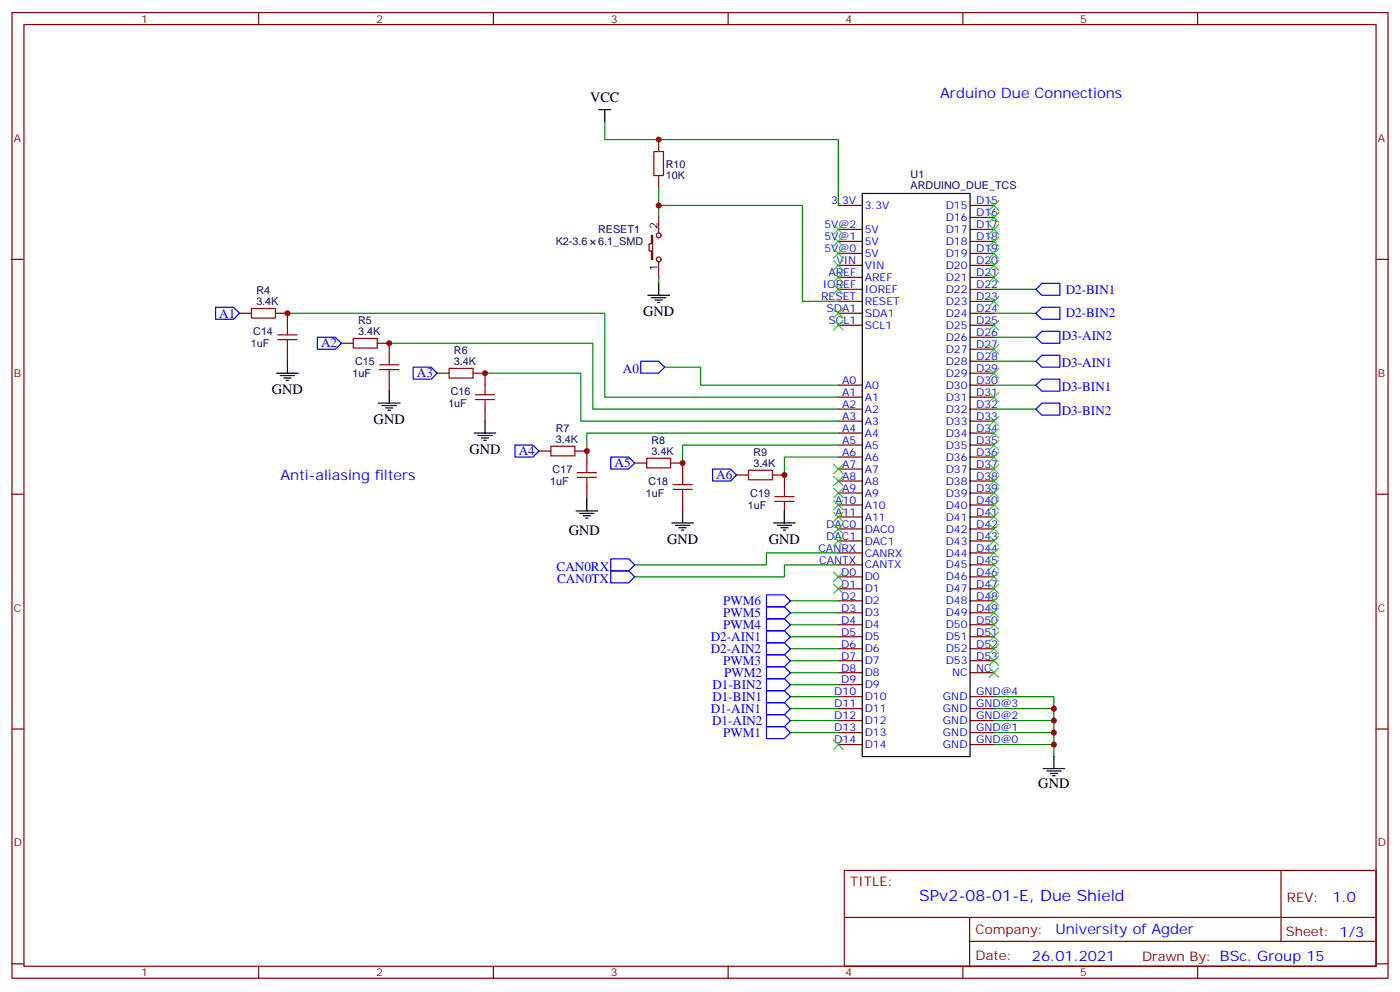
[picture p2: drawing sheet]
<svg xmlns="http://www.w3.org/2000/svg" width="412mm" height="292mm" viewBox="0 0 412 292" stroke-linecap="round" stroke-linejoin="round" font-family="sans-serif">
<g fill="none" stroke="#870000" stroke-width=".35">
<path d="M3.5 3.7h405.4v284.3h-405.4zM7.1 7.2h398.2v277.3h-398.2zM76.2 3.7v3.5M145.3 3.7v3.5M214.5 3.7v3.5M283.6 3.7v3.5M352.8 3.7v3.5M194 41.1v3.5M194 51.7v3.5M3.5 76.4h3.6M191.9 69.3h.4v7.1h-.4v-2.5h-.7v-2.1h.7zM194 64v4.6"/>
<path d="M194 77.1v4.6M246.9 78.1h7.1M246.9 74.6h7.1M246.9 71.1h7.1M246.9 67.6h7.1M246.9 60.5h7.1M285.8 78.1h7M285.8 74.6h7M285.8 71.1h7M285.8 67.6h7M285.8 60.5h7M285.8 64h7"/>
<path d="M405.3 76.4h3.6M70.6 92.3h3.5M81.1 92.3h3.6v3.5M246.9 92.3h7.1M246.9 81.7h7.1M246.9 85.2h7.1M246.9 88.7h7.1M246.9 95.8h7.1M285.8 92.3h7M285.8 81.7h7M285.8 85.2h7M285.8 88.7h7"/>
<path d="M285.8 95.8h7M285.8 99.3h7M84.7 102.8v3.6M100.5 101.1h3.6M111.1 101.1h3.6v3.5M114.7 111.7v3.5M128.8 109.9h3.5M139.3 109.9h3.6v3.5M246.9 113.4h7.1M246.9 116.9h7.1M285.8 109.9h7M285.8 113.4h7"/>
<path d="M285.8 116.9h7M285.8 102.8h7M285.8 106.4h7M142.9 120.5v3.5M158.7 132.8h3.6M169.3 132.8h3.6v3.5M187 136.3h3.5M197.6 136.3h3.5v3.6M217 139.9h3.5M227.5 139.9h3.6v3.5M246.9 120.5h7.1M246.9 124h7.1"/>
<path d="M246.9 127.5h7.1M246.9 131.1h7.1M246.9 134.6h7.1M246.9 138.1h7.1M285.8 120.5h7M285.8 124h7M285.8 127.5h7M285.8 131.1h7M285.8 134.6h7M285.8 138.1h7M3.5 145.5h3.6M172.9 143.4v3.5"/>
<path d="M201.1 146.9v3.6M231.1 150.5v3.5M246.9 141.6h7.1M246.9 145.2h7.1M246.9 148.7h7.1M246.9 152.2h7.1M246.9 155.8h7.1M246.9 159.3h7.1M285.8 141.6h7M285.8 145.2h7M285.8 148.7h7M285.8 152.2h7"/>
<path d="M285.8 155.8h7M285.8 159.3h7M405.3 145.5h3.6M246.9 162.8h7.1M246.9 166.3h7.1M246.9 169.9h7.1M246.9 173.4h7.1M246.9 176.9h7.1M285.8 162.8h7M285.8 166.3h7M285.8 169.9h7M285.8 173.4h7"/>
<path d="M285.8 176.9h7M246.9 180.4h7.1M246.9 184h7.1M246.9 187.5h7.1M246.9 191h7.1M246.9 194.6h7.1M246.9 198.1h7.1M285.8 180.4h7M285.8 184h7M285.8 187.5h7M285.8 191h7M285.8 194.6h7"/>
<path d="M285.8 198.1h7M3.5 214.7h3.6M246.9 201.6h7.1M246.9 205.1h7.1M246.9 208.7h7.1M246.9 212.2h7.1M246.9 215.7h7.1M246.9 219.3h7.1M285.8 205.1h7M285.8 208.7h7M285.8 212.2h7M285.8 215.7h7"/>
<path d="M285.8 219.3h7M405.3 214.7h3.6M248.7 256.3h156.6v28.2h-156.6zM377.3 256.3v20.9M248.7 270.1h156.5M285.6 277.2h119.6M285.6 270.1v14.2M3.5 283.8h3.6M76.2 284.5v3.5M145.3 284.5v3.5M214.5 284.5v3.5M283.6 284.5v3.5"/>
<path d="M352.8 284.5v3.5M405.3 283.8h3.6"/>
<circle cx="194" cy="69.3" r=".71"/>
<circle cx="194" cy="76.4" r=".71"/>
</g>
<g fill="none" stroke="#a10000" stroke-width=".35">
<path d="M192.6 44.6h2.8v7.1h-2.8zM74.1 90.8h7v2.9h-7zM81.8 98.6h5.7M84.7 95.8v2.8M104.1 99.7h7v2.8h-7zM81.8 100h5.7M84.7 100v2.8M111.8 108.8h5.7M111.8 107.4h5.7M114.7 104.6v2.8M114.7 108.8v2.9M132.3 108.5h7v2.8h-7z"/>
<path d="M140.1 117.7h5.6M140.1 116.2h5.6M142.9 113.4v2.8M142.9 117.7v2.8M162.3 131.4h7v2.8h-7zM170 139.2h5.7M172.9 136.3v2.9M190.5 134.9h7.1v2.9h-7.1zM201.1 139.9v2.8M220.5 138.5h7v2.8h-7zM170 140.6h5.7M172.9 140.6v2.8"/>
<path d="M198.3 144.1h5.6M198.3 142.7h5.6M201.1 144.1v2.8M228.2 147.6h5.7M228.2 146.2h5.7M231.1 143.4v2.8M231.1 147.6v2.9"/>
</g>
<g fill="none" stroke="#000" stroke-width=".35">
<path d="M176.4 32.3h3.5M178.2 32.3v3.5M254 57h31.8v165.8h-31.8zM190.9 87h6.3M191.9 87.7h4.2M193 88.4h2.1M193.7 89.1h.7M194 83.4v3.6M81.5 109.9h6.3M82.5 110.6h4.3M83.6 111.3h2.1M84.3 112h.7"/>
<path d="M84.7 106.4v3.5M111.5 118.7h6.3M112.5 119.4h4.3M114.7 115.2v3.5M113.6 120.1h2.1M114.3 120.8h.7M139.7 127.5h6.3M140.8 128.2h4.2M141.8 128.9h2.1M142.5 129.6h.7M142.9 124v3.5M169.7 150.5h6.3"/>
<path d="M170.7 151.2h4.3M171.8 151.9h2.1M172.5 152.6h.7M172.9 146.9v3.6M197.9 154h6.4M199 154.7h4.2M200 155.4h2.1M200.7 156.1h.7M201.1 150.5v3.5M227.9 154h6.3M229 154.7h4.2M230 155.4h2.1"/>
<path d="M230.7 156.1h.7M231.1 150.5v3.5M307.3 226.3h6.3M308.3 227h4.3M309.4 227.7h2.1M310.1 228.4h.7M310.4 222.8v3.5"/>
</g>
<g fill="none" stroke="#008700" stroke-width=".35">
<path d="M178.2 35.8v5.3h68.7v19.4M194 55.2v8.8M194 60.5h42.4v28.2h10.5M84.7 92.3h93.5v24.6h68.7M194 81.7v1.7M292.8 99.3h12.4M292.8 92.3h12.4M292.8 85.2h12.4M114.7 101.1h59.9v19.4h72.3M142.9 109.9h28.2v14.1h75.8M195.8 108.1h10.6v5.3h40.5M292.8 113.4h12.4"/>
<path d="M292.8 106.4h12.4M246.9 134.6h-15.8v5.3M246.9 131.1h-45.8v5.2M246.9 127.5h-74v5.3M292.8 120.5h12.4M231.1 150.5v3.5M232.8 176.9h14.1M246.9 166.3h-15.8v3.6h-44.1M246.9 162.8h-21.1v3.5h-38.8M232.8 194.6h14.1M232.8 191h14.1M232.8 187.5h14.1"/>
<path d="M232.8 184h14.1M232.8 180.4h14.1M232.8 198.1h14.1M232.8 208.7h14.1M232.8 215.7h14.1M232.8 212.2h14.1M232.8 205.1h14.1M232.8 201.6h14.1M292.8 205.1h17.6v14.2M292.8 219.3h17.6v3.5M292.8 208.7h17.6M292.8 215.7h17.6"/>
<path d="M292.8 212.2h17.6"/>
</g>
<g fill="none" stroke="#00f" stroke-width=".35">
<path d="M63.5 90.5h5.3l1.8 1.8-1.8 1.7h-5.3zM93.5 99.3h5.3l1.7 1.8-1.7 1.7h-5.3zM306.9 97.5h5.3v3.6h-5.3l-1.7-1.8zM306.9 90.5h5.3v3.5h-5.3l-1.7-1.7zM306.9 83.4h5.3v3.6h-5.3l-1.7-1.8zM121.7 108.1h5.3l1.8 1.8-1.8 1.8h-5.3zM188.7 106.4h5.3l1.8 1.7-1.8 1.8h-5.3zM306.9 118.7h5.3v3.5h-5.3l-1.7-1.7zM306.9 111.7h5.3v3.5h-5.3l-1.7-1.8zM306.9 104.6h5.3v3.5h-5.3l-1.7-1.7zM151.7 131.1h5.3l1.7 1.7-1.7 1.8h-5.3zM179.9 134.6h5.3l1.8 1.7-1.8 1.8h-5.3z"/>
<path d="M209.9 138.1h5.3l1.8 1.8-1.8 1.7h-5.3zM179.9 168.1h5.3l1.8 1.8-1.8 1.7h-5.3zM179.9 164.6h5.3l1.8 1.7-1.8 1.8h-5.3zM225.8 175.2h5.3l1.7 1.7-1.7 1.8h-5.3zM225.8 178.7h5.3l1.7 1.7-1.7 1.8h-5.3zM225.8 182.2h5.3l1.7 1.8-1.7 1.7h-5.3zM225.8 185.7h5.3l1.7 1.8-1.7 1.8h-5.3zM225.8 189.3h5.3l1.7 1.7-1.7 1.8h-5.3zM225.8 192.8h5.3l1.7 1.8-1.7 1.7h-5.3zM225.8 199.8h5.3l1.7 1.8-1.7 1.8h-5.3zM225.8 196.3h5.3l1.7 1.8-1.7 1.7h-5.3zM225.8 206.9h5.3l1.7 1.8-1.7 1.7h-5.3z"/>
<path d="M225.8 210.4h5.3l1.7 1.8-1.7 1.8h-5.3zM225.8 203.4h5.3l1.7 1.7-1.7 1.8h-5.3zM225.8 214h5.3l1.7 1.7-1.7 1.8h-5.3z"/>
</g>
<g fill="none" stroke="#3c3" stroke-width=".35">
<path d="M291.4 59.1l2.8 2.8M294.2 59.1l-2.8 2.8M245.5 66.1l2.9 2.9M245.5 76.7l2.9 2.9M245.5 73.2l2.9 2.8M245.5 69.7l2.9 2.8M248.4 66.1l-2.9 2.9M248.4 76.7l-2.9 2.9M248.4 73.2l-2.9 2.8M248.4 69.7l-2.9 2.8M291.4 76.7l2.8 2.9M291.4 73.2l2.8 2.8"/>
<path d="M291.4 69.7l2.8 2.8M291.4 66.1l2.8 2.9M291.4 62.6l2.8 2.8M294.2 76.7l-2.8 2.9M294.2 73.2l-2.8 2.8M294.2 69.7l-2.8 2.8M294.2 66.1l-2.8 2.9M294.2 62.6l-2.8 2.8M245.5 80.3l2.9 2.8M245.5 94.4l2.9 2.8M245.5 90.8l2.9 2.9M245.5 83.8l2.9 2.8"/>
<path d="M248.4 80.3l-2.9 2.8M248.4 94.4l-2.9 2.8M248.4 90.8l-2.9 2.9M248.4 83.8l-2.9 2.8M291.4 94.4l2.8 2.8M291.4 87.3l2.8 2.8M291.4 80.3l2.8 2.8M294.2 94.4l-2.8 2.8M294.2 87.3l-2.8 2.8M294.2 80.3l-2.8 2.8M291.4 115.5l2.8 2.9M291.4 108.5l2.8 2.8"/>
<path d="M291.4 101.4l2.8 2.8M294.2 115.5l-2.8 2.9M294.2 108.5l-2.8 2.8M294.2 101.4l-2.8 2.8M245.5 136.7l2.9 2.8M248.4 136.7l-2.9 2.8M291.4 133.2l2.8 2.8M291.4 126.1l2.8 2.8M291.4 122.6l2.8 2.8M291.4 136.7l2.8 2.8M291.4 129.6l2.8 2.9M294.2 133.2l-2.8 2.8"/>
<path d="M294.2 126.1l-2.8 2.8M294.2 122.6l-2.8 2.8M294.2 136.7l-2.8 2.8M294.2 129.6l-2.8 2.9M245.5 157.9l2.9 2.8M245.5 154.3l2.9 2.9M245.5 150.8l2.9 2.8M245.5 147.3l2.9 2.8M245.5 143.8l2.9 2.8M245.5 140.2l2.9 2.9M248.4 154.3l-2.9 2.9M248.4 147.3l-2.9 2.8"/>
<path d="M248.4 157.9l-2.9 2.8M248.4 150.8l-2.9 2.8M248.4 143.8l-2.9 2.8M248.4 140.2l-2.9 2.9M291.4 154.3l2.8 2.9M291.4 147.3l2.8 2.8M291.4 140.2l2.8 2.9M291.4 157.9l2.8 2.8M291.4 150.8l2.8 2.8M291.4 143.8l2.8 2.8M294.2 154.3l-2.8 2.9M294.2 147.3l-2.8 2.8"/>
<path d="M294.2 140.2l-2.8 2.9M294.2 157.9l-2.8 2.8M294.2 150.8l-2.8 2.8M294.2 143.8l-2.8 2.8M245.5 168.5l2.9 2.8M245.5 172l2.9 2.8M248.4 172l-2.9 2.8M248.4 168.5l-2.9 2.8M291.4 168.5l2.8 2.8M291.4 161.4l2.8 2.8M291.4 179l2.8 2.9M291.4 175.5l2.8 2.8"/>
<path d="M291.4 172l2.8 2.8M291.4 164.9l2.8 2.8M294.2 168.5l-2.8 2.8M294.2 161.4l-2.8 2.8M294.2 179l-2.8 2.9M294.2 175.5l-2.8 2.8M294.2 172l-2.8 2.8M294.2 164.9l-2.8 2.8M291.4 196.7l2.8 2.8M291.4 193.1l2.8 2.9M291.4 189.6l2.8 2.8M291.4 186.1l2.8 2.8"/>
<path d="M291.4 182.6l2.8 2.8M294.2 196.7l-2.8 2.8M294.2 193.1l-2.8 2.9M294.2 189.6l-2.8 2.8M294.2 186.1l-2.8 2.8M294.2 182.6l-2.8 2.8M245.5 217.8l2.9 2.9M248.4 217.8l-2.9 2.9"/>
</g>
<g fill="#c00">
<circle cx="231.1" cy="139.9" r=".88"/>
<circle cx="201.1" cy="136.3" r=".88"/>
<circle cx="172.9" cy="132.8" r=".88"/>
<circle cx="142.9" cy="109.9" r=".88"/>
<circle cx="114.7" cy="101.1" r=".88"/>
<circle cx="84.7" cy="92.3" r=".88"/>
<circle cx="310.4" cy="215.7" r=".88"/>
<circle cx="310.4" cy="212.2" r=".88"/>
<circle cx="310.4" cy="208.7" r=".88"/>
<circle cx="310.4" cy="219.3" r=".88"/>
<circle cx="194" cy="60.5" r=".88"/>
<circle cx="194" cy="41.1" r=".88"/>
</g>
<text font-size="4.6" fill="#00f" x="270.8" y="265.3">SPv2-08-01-E, Due Shield</text>
<g font-size="4.2" fill="#00f">
<text x="276.9" y="28.8">Arduino Due Connections</text>
<text x="82.6" y="141.3">Anti-aliasing filters</text>
<text x="392.5" y="265.6">1.0</text>
<text x="310.9" y="275.1">University of Agder</text>
<text x="304" y="282.9">26.01.2021</text>
</g>
<g font-size="4.2">
<text x="173.8" y="30.2">VCC</text>
<text x="189.4" y="93">GND</text>
<text x="80.1" y="116.1">GND</text>
<text x="110.1" y="124.9">GND</text>
<text x="138.3" y="133.7">GND</text>
<text x="167.6" y="157.5">GND</text>
<text x="196.5" y="160.2">GND</text>
<text x="226.5" y="160.2">GND</text>
<text x="305.9" y="232">GND</text>
</g>
<g font-size="3.9" fill="#00f">
<text x="313.9" y="86.4">D2-BIN1</text>
<text x="64.6" y="93.5">A1</text>
<text x="313.9" y="93.5">D2-BIN2</text>
<text x="312.7" y="100">D3-AIN2</text>
<text x="94.6" y="102.3">A2</text>
<text x="122.8" y="111.1">A3</text>
<text x="183.5" y="109.9">A0</text>
<text x="312.7" y="108.1">D3-AIN1</text>
<text x="312.7" y="115.2">D3-BIN1</text>
<text x="312.7" y="122.2">D3-BIN2</text>
<text x="152.8" y="134.1">A4</text>
<text x="181" y="137.6">A5</text>
<text x="211" y="141.1">A6</text>
<text x="163.9" y="168.1">CAN0RX</text>
<text x="164.1" y="171.6">CAN0TX</text>
<text x="213" y="178.2">PWM6</text>
<text x="213" y="181.7">PWM5</text>
<text x="213" y="185.2">PWM4</text>
<text x="209.3" y="188.7">D2-AIN1</text>
<text x="209.3" y="192.3">D2-AIN2</text>
<text x="213" y="195.8">PWM3</text>
<text x="209.9" y="202.9">D1-BIN2</text>
<text x="213.3" y="199.3">PWM2</text>
<text x="209.3" y="209.9">D1-AIN1</text>
<text x="209.9" y="206.4">D1-BIN1</text>
<text x="209.7" y="213.4">D1-AIN2</text>
<text x="213" y="217">PWM1</text>
</g>
<g font-size="3.9" fill="#800">
<text x="250.5" y="260.9">TITLE:</text>
<text x="379.1" y="265.6">REV:</text>
<text x="287.4" y="275.1">Company:</text>
<text x="378.7" y="275.7">Sheet: 1/3</text>
<text x="287.4" y="282.8">Date:</text>
<text x="336.4" y="282.8">Drawn By: BSc. Group 15</text>
</g>
<g font-size="3.2" fill="#800">
<text x="41.6" y="6.7">1</text>
<text x="110.8" y="6.7">2</text>
<text x="179.9" y="6.7">3</text>
<text x="249.1" y="6.7">4</text>
<text x="318.2" y="6.7">5</text>
<text x="4.1" y="41.8">A</text>
<text x="405.9" y="41.8">A</text>
<text x="4.1" y="110.9">B</text>
<text x="405.9" y="110.9">B</text>
<text x="4.1" y="180.1">C</text>
<text x="405.9" y="180.1">C</text>
<text x="4.1" y="249.2">D</text>
<text x="405.9" y="249.2">D</text>
<text x="41.6" y="287.5">1</text>
<text x="110.8" y="287.5">2</text>
<text x="179.9" y="287.5">3</text>
<text x="249.1" y="287.5">4</text>
<text x="318.2" y="287.5">5</text>
</g>
<g font-size="3.2" fill="#000080">
<text x="196.1" y="52.6">10K</text>
<text x="196.1" y="49.4">R10</text>
<text x="268.2" y="52.5">U1</text>
<text x="268.2" y="55.8">ARDUINO_DUE_TCS</text>
<text x="176.2" y="68.7">RESET1</text>
<text x="163.7" y="72.2">K2-3.6</text>
<text x="176.2" y="72.2">6.1_SMD</text>
<text x="75.5" y="89.8">3.4K</text>
<text x="75.5" y="86.6">R4</text>
<text x="105.5" y="95.4">R5</text>
<text x="74.6" y="98.7">C14</text>
<text x="105.5" y="98.6">3.4K</text>
<text x="73.9" y="102.2">1uF</text>
<text x="104.6" y="107.5">C15</text>
<text x="133.7" y="107.4">3.4K</text>
<text x="133.7" y="104.2">R6</text>
<text x="103.8" y="111.1">1uF</text>
<text x="132.1" y="119.9">1uF</text>
<text x="132.8" y="116.3">C16</text>
<text x="163.7" y="130.4">3.4K</text>
<text x="163.7" y="127.2">R7</text>
<text x="191.9" y="130.7">R8</text>
<text x="191.9" y="133.9">3.4K</text>
<text x="221.9" y="137.4">3.4K</text>
<text x="221.9" y="134.2">R9</text>
<text x="162.1" y="142.8">1uF</text>
<text x="162.8" y="139.3">C17</text>
<text x="191" y="142.8">C18</text>
<text x="190.3" y="146.3">1uF</text>
<text x="220.3" y="149.9">1uF</text>
<text x="221" y="146.3">C19</text>
</g>
<g font-size="3.2" fill="#00f">
<text x="244.9" y="60.1">3.3V</text>
<text x="254.7" y="61.6">3.3V</text>
<text x="278.6" y="61.6">D15</text>
<text x="278.6" y="65.1">D16</text>
<text x="287.5" y="60.1">D15</text>
<text x="287.5" y="63.7">D16</text>
<text x="242.9" y="70.7">5V@1</text>
<text x="242.9" y="67.2">5V@2</text>
<text x="254.7" y="68.6">5V</text>
<text x="278.6" y="68.6">D17</text>
<text x="287.5" y="67.2">D17</text>
<text x="287.5" y="70.7">D18</text>
<text x="242.9" y="74.3">5V@0</text>
<text x="246.4" y="77.8">VIN</text>
<text x="254.7" y="75.7">5V</text>
<text x="254.7" y="72.1">5V</text>
<text x="278.6" y="72.1">D18</text>
<text x="278.6" y="75.7">D19</text>
<text x="287.5" y="74.3">D19</text>
<text x="287.5" y="77.8">D20</text>
<text x="244" y="81.3">AREF</text>
<text x="254.7" y="79.2">VIN</text>
<text x="254.7" y="82.7">AREF</text>
<text x="278.6" y="79.2">D20</text>
<text x="278.6" y="82.7">D21</text>
<text x="287.5" y="81.3">D21</text>
<text x="241.9" y="88.4">RESET</text>
<text x="242.4" y="84.8">IOREF</text>
<text x="254.7" y="86.3">IOREF</text>
<text x="254.7" y="89.8">RESET</text>
<text x="278.6" y="86.3">D22</text>
<text x="278.6" y="89.8">D23</text>
<text x="287.5" y="84.8">D22</text>
<text x="287.5" y="88.4">D23</text>
<text x="243.4" y="91.9">SDA1</text>
<text x="244.1" y="95.4">SCL1</text>
<text x="254.7" y="93.3">SDA1</text>
<text x="278.6" y="93.3">D24</text>
<text x="287.5" y="91.9">D24</text>
<text x="287.5" y="95.4">D25</text>
<text x="254.7" y="96.8">SCL1</text>
<text x="278.6" y="96.8">D25</text>
<text x="278.6" y="100.4">D26</text>
<text x="287.5" y="99">D26</text>
<text x="278.6" y="103.9">D27</text>
<text x="278.6" y="107.4">D28</text>
<text x="287.5" y="102.5">D27</text>
<text x="287.5" y="106">D28</text>
<text x="248.1" y="113.1">A0</text>
<text x="278.6" y="110.9">D29</text>
<text x="287.5" y="109.5">D29</text>
<text x="287.5" y="113.1">D30</text>
<text x="248.1" y="116.6">A1</text>
<text x="254.7" y="114.5">A0</text>
<text x="254.7" y="118">A1</text>
<text x="278.6" y="114.5">D30</text>
<text x="278.6" y="118">D31</text>
<text x="287.5" y="116.6">D31</text>
<text x="248.1" y="120.1">A2</text>
<text x="248.1" y="123.6">A3</text>
<text x="254.7" y="121.5">A2</text>
<text x="254.7" y="125.1">A3</text>
<text x="278.6" y="121.5">D32</text>
<text x="278.6" y="125.1">D33</text>
<text x="287.5" y="120.1">D32</text>
<text x="287.5" y="123.6">D33</text>
<text x="248.1" y="127.2">A4</text>
<text x="248.1" y="130.7">A5</text>
<text x="254.7" y="128.6">A4</text>
<text x="278.6" y="128.6">D34</text>
<text x="287.5" y="127.2">D34</text>
<text x="287.5" y="130.7">D35</text>
<text x="248.1" y="134.2">A6</text>
<text x="248.1" y="137.8">A7</text>
<text x="254.7" y="132.1">A5</text>
<text x="254.7" y="135.6">A6</text>
<text x="278.6" y="132.1">D35</text>
<text x="278.6" y="135.6">D36</text>
<text x="287.5" y="137.8">D37</text>
<text x="287.5" y="134.2">D36</text>
<text x="248.1" y="141.3">A8</text>
<text x="254.7" y="139.2">A7</text>
<text x="254.7" y="142.7">A8</text>
<text x="278.6" y="139.2">D37</text>
<text x="278.6" y="142.7">D38</text>
<text x="287.5" y="141.3">D38</text>
<text x="246" y="148.3">A10</text>
<text x="248.1" y="144.8">A9</text>
<text x="254.7" y="146.2">A9</text>
<text x="254.7" y="149.8">A10</text>
<text x="278.6" y="146.2">D39</text>
<text x="278.6" y="149.8">D40</text>
<text x="287.5" y="144.8">D39</text>
<text x="287.5" y="148.3">D40</text>
<text x="243.4" y="155.4">DAC0</text>
<text x="246" y="151.9">A11</text>
<text x="254.7" y="153.3">A11</text>
<text x="278.6" y="153.3">D41</text>
<text x="287.5" y="151.9">D41</text>
<text x="287.5" y="155.4">D42</text>
<text x="243.4" y="158.9">DAC1</text>
<text x="254.7" y="156.8">DAC0</text>
<text x="254.7" y="160.3">DAC1</text>
<text x="278.6" y="156.8">D42</text>
<text x="278.6" y="160.3">D43</text>
<text x="287.5" y="158.9">D43</text>
<text x="241.1" y="162.5">CANRX</text>
<text x="241.3" y="166">CANTX</text>
<text x="254.7" y="163.9">CANRX</text>
<text x="254.7" y="167.4">CANTX</text>
<text x="278.6" y="163.9">D44</text>
<text x="278.6" y="167.4">D45</text>
<text x="287.5" y="162.5">D44</text>
<text x="287.5" y="166">D45</text>
<text x="247.8" y="169.5">D0</text>
<text x="247.8" y="173">D1</text>
<text x="254.7" y="170.9">D0</text>
<text x="278.6" y="170.9">D46</text>
<text x="287.5" y="169.5">D46</text>
<text x="287.5" y="173">D47</text>
<text x="247.8" y="176.6">D2</text>
<text x="254.7" y="174.4">D1</text>
<text x="254.7" y="178">D2</text>
<text x="278.6" y="174.4">D47</text>
<text x="278.6" y="178">D48</text>
<text x="287.5" y="176.6">D48</text>
<text x="247.8" y="180.1">D3</text>
<text x="247.8" y="183.6">D4</text>
<text x="254.7" y="181.5">D3</text>
<text x="254.7" y="185">D4</text>
<text x="278.6" y="181.5">D49</text>
<text x="278.6" y="185">D50</text>
<text x="287.5" y="180.1">D49</text>
<text x="287.5" y="183.6">D50</text>
<text x="247.8" y="187.1">D5</text>
<text x="247.8" y="190.7">D6</text>
<text x="254.7" y="188.6">D5</text>
<text x="278.6" y="188.6">D51</text>
<text x="287.5" y="187.1">D51</text>
<text x="287.5" y="190.7">D52</text>
<text x="247.8" y="194.2">D7</text>
<text x="247.8" y="197.7">D8</text>
<text x="254.7" y="192.1">D6</text>
<text x="254.7" y="195.6">D7</text>
<text x="278.6" y="192.1">D52</text>
<text x="278.6" y="195.6">D53</text>
<text x="287.5" y="194.2">D53</text>
<text x="287.5" y="197.7">NC</text>
<text x="247.8" y="201.3">D9</text>
<text x="254.7" y="199.1">D8</text>
<text x="254.7" y="202.7">D9</text>
<text x="280.5" y="199.1">NC</text>
<text x="245.8" y="204.8">D10</text>
<text x="245.8" y="208.3">D11</text>
<text x="254.7" y="206.2">D10</text>
<text x="254.7" y="209.7">D11</text>
<text x="277.8" y="209.7">GND</text>
<text x="277.8" y="206.2">GND</text>
<text x="287.5" y="208.3">GND@3</text>
<text x="287.5" y="204.8">GND@4</text>
<text x="245.8" y="211.8">D12</text>
<text x="245.8" y="215.4">D13</text>
<text x="254.7" y="213.3">D12</text>
<text x="277.8" y="213.3">GND</text>
<text x="287.5" y="215.4">GND@1</text>
<text x="287.5" y="211.8">GND@2</text>
<text x="245.8" y="218.9">D14</text>
<text x="254.7" y="216.8">D13</text>
<text x="254.7" y="220.3">D14</text>
<text x="277.8" y="220.3">GND</text>
<text x="277.8" y="216.8">GND</text>
<text x="287.5" y="218.9">GND@0</text>
</g>
<g font-size="3.2">
<text x="193.7" y="67.6" transform="rotate(-90 193.7 67.6)">2</text>
<text x="193.7" y="79.8" transform="rotate(-90 193.7 79.8)">1</text>
</g>
</svg>
